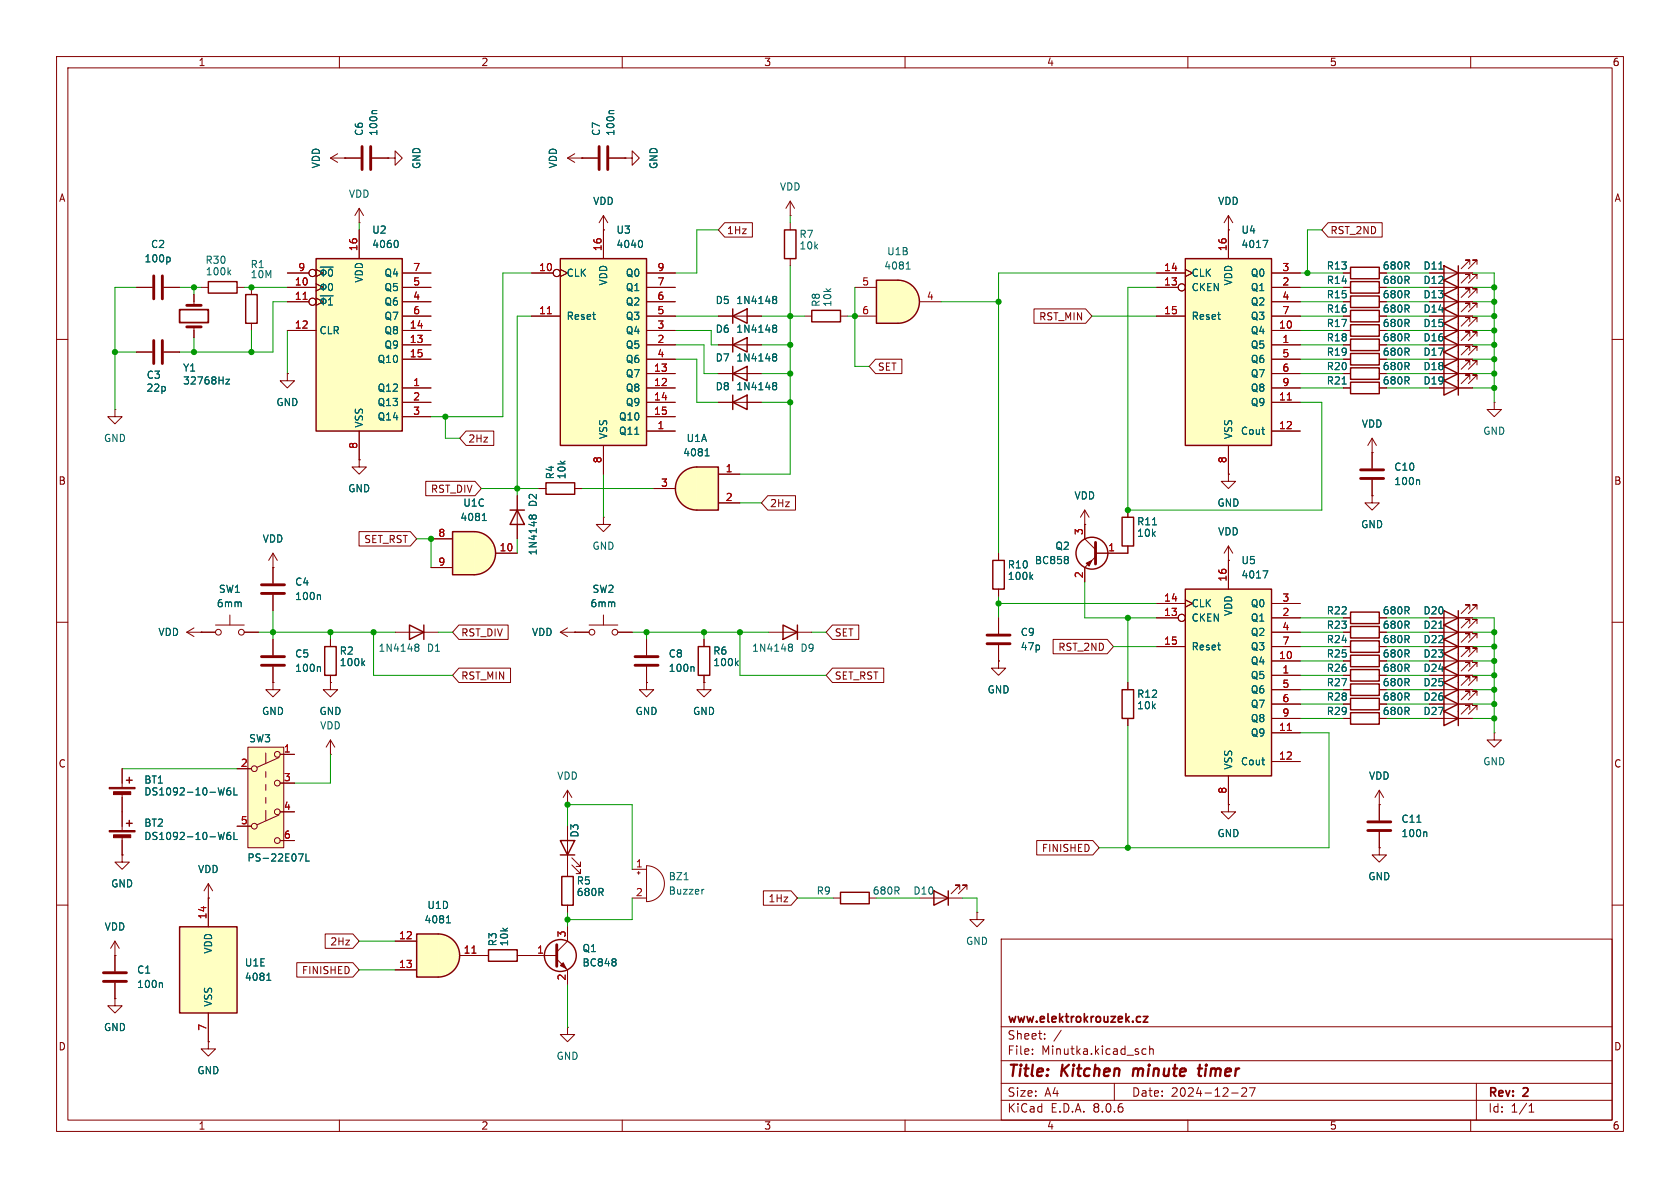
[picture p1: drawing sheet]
<svg xmlns="http://www.w3.org/2000/svg" width="297mm" height="210mm" viewBox="0 0 297 210" stroke-linecap="round" stroke-linejoin="round" font-family="sans-serif">
<g fill="none" stroke="#840000" stroke-width=".18">
<path d="M10 10h277v190h-277zM12 12h273v186h-273zM60 10v2M110 10v2M160 10v2M210 10v2M260 10v2M68.6 27.9h1.2v-1.2l1.3 1.2-1.3 1.3v-1.3M68.6 27.9h.1M217.2 38.1l-.8 1.3M217.2 38.1v2.5M217.2 38.1l.7 1.3"/>
<path d="M10 60h2M142.2 55.9h1.3M148.6 55.9h1.3M217.2 40.6h.1M237.5 48.3h1.3M237.5 53.3h1.3M237.5 58.4h1.3M252.7 48.3h7.6M255.3 53.3h5M255.3 50.8h5M259.8 46.7v-.7h-.7h.7l-1.5 1.5M259.8 51.8v-.7h-.7h.7l-1.5 1.5"/>
<path d="M259.8 49.3v-.8h-.7h.7l-1.5 1.5M261.1 46.7v-.7h-.8h.8l-1.5 1.5M261.1 51.8v-.7h-.8h.8l-1.5 1.5M261.1 49.3v-.8h-.8h.8l-1.5 1.5M285 60h2M237.5 68.6h1.3M242.6 77.5l-.8 1.2M242.6 77.5v5.3M242.6 77.5l.7 1.2M255.3 66h5M255.3 68.6h5M259.8 64.5v-.7h-.7h.7l-1.5 1.5"/>
<path d="M259.8 67.1v-.8h-.7h.7l-1.5 1.5M261.1 64.5v-.7h-.8h.8l-1.5 1.5M261.1 67.1v-.8h-.8h.8l-1.5 1.5M199.4 90.2v1.2M199.4 96.5v1.3M217.2 99.1h.1M217.2 83.8v1.3h1.2l-1.2 1.3-1.3-1.3h1.3M217.2 83.8h.1M217.2 96.5v2.6M217.2 96.5l-.8 1.3M217.2 96.5l.7 1.3M242.6 80h.1"/>
<path d="M242.6 87.6v1.3h1.2l-1.2 1.3-1.3-1.3h1.3M242.6 87.6h.1M242.6 84.8v2.8M10 110h2M237.5 119.4h1.3M255.3 119.4h5M255.3 116.8h5M259.8 117.9v-.8h-.7h.7l-1.5 1.5M259.8 115.3v-.7h-.7h.7l-1.5 1.5M261.1 117.9v-.8h-.8h.8l-1.5 1.5M261.1 115.3v-.7h-.8h.8l-1.5 1.5M285 110h2"/>
<path d="M237.5 121.9h1.3M255.3 121.9h5M255.3 127h5M255.3 124.5h5M259.8 125.5v-.8h-.7h.7l-1.5 1.5M259.8 122.9v-.7h-.7h.7l-1.5 1.5M259.8 120.4v-.8h-.7h.7l-1.5 1.6M261.1 125.5v-.8h-.8h.8l-1.5 1.5M261.1 122.9v-.7h-.8h.8l-1.5 1.5M261.1 120.4v-.8h-.8h.8l-1.5 1.6M264.2 129.5v1.3h1.2l-1.2 1.3-1.3-1.3h1.3M264.2 129.5h.1"/>
<path d="M10 160h2M147.3 158.8h1.3M165.1 158.8h5.1M169.7 157.2v-.7h-.8h.8l-1.6 1.5M170.9 157.2v-.7h-.7h.7l-1.5 1.5M243.8 142.2v2.8M243.8 147.1v2.8M285 160h2M172.7 161.3v1.3h1.3l-1.3 1.2-1.3-1.2h1.3M172.7 161.3h.1M177 166h108v32h-108zM60 198v2"/>
<path d="M110 198v2M160 198v2M177 194.5h108M177 191.5h108M177 187.5h108M177 181.5h108M182.5 186.3v.1M182.5 185.5v.1M184.7 183.6v.1M184.7 182.8v.1M187.6 182.1l-1.3 2M197 191.5v3"/>
<path d="M202.6 185.5l-.4-.1-.3 .3v.4l.1 .2h.6M203.2 185.5l.3-.1 .3 .1 .1 .9M203.2 184.9v1.5M210 198v2M217.7 193.2h1.2M219.5 192.4l.6-.1 .2 .1 .1 .3-.9 1.1h.9M220.9 192.3h1l-.7 1.5M260 198v2M261 191.5v6.5M270.3 196.6h.9M270.3 195.5l.4-.4v1.5"/>
</g>
<path d="M200.4 188.9l-.1 1.3M211.8 188.9h.7M212.1 188.2l-.2 1.7 .1 .2 .3 .1" fill="none" stroke="#840000" stroke-width=".4"/>
<path d="M202.1 179.7h.8l-.8 1h.8" fill="none" stroke="#840000" stroke-width=".3"/>
<g fill="none" stroke="#840000" stroke-width=".25">
<path d="M143.5 54.9h5.1v2h-5.1zM238.8 47.2h5v2.1h-5zM238.8 52.3h5v2.1h-5zM238.8 57.4h5v2h-5zM255.3 47l2.5 1.3-2.5 1.2zM255.3 52.1l2.5 1.2-2.5 1.3zM255.3 49.5l2.5 1.3-2.5 1.3zM257.8 47v7.6M238.8 67.6h5v2h-5zM255.3 64.8l2.5 1.2-2.5 1.3zM255.3 67.3l2.5 1.3-2.5 1.3zM257.8 64.8v5.1"/>
<path d="M198.4 91.4h2v5.1h-2zM238.8 118.4h5v2h-5zM255.3 118.1l2.5 1.3-2.5 1.3zM255.3 115.6l2.5 1.2-2.5 1.3zM257.8 115.6v12.7M238.8 120.9h5v2h-5zM255.3 125.7l2.5 1.3-2.5 1.3zM255.3 123.2l2.5 1.3-2.5 1.2zM255.3 120.7l2.5 1.2-2.5 1.3zM148.6 157.7h5.1v2.1h-5.1zM165.1 157.5l2.5 1.3-2.5 1.2zM167.6 157.5v2.5"/>
</g>
<path d="M240.5 83.1h4.1M240.5 84.6h4.1M241.8 145.3h4.1M241.8 146.8h4.1" fill="none" stroke="#840000" stroke-width=".51"/>
<path d="M254.4 47.6h.7M237.3 67.9h.7M203.7 92.8h.8M250.8 84.8l.2 .2v.7M250.5 145.4h.7M252.1 147.1l.1 .1v.7" fill="none" stroke="#006464" stroke-width=".18"/>
<path d="M209.5 45.7h15.3v33h-15.3z" fill="#ffffc2"/>
<path d="M209.5 45.7h15.3v33h-15.3zM238.8 49.8h5v2h-5z" fill="none" stroke="#840000" stroke-width=".25"/>
<g fill="none" stroke="#840000" stroke-width=".18">
<path d="M204.5 50.8h3.8M204.5 48.3h5M204.5 55.9h5M209.5 47.6l1.3 .7-1.3 .6M217.2 40.6v5.1M224.8 58.4h5.1M224.8 50.8h5.1M224.8 48.3h5.1M224.8 55.9h5.1M224.8 53.3h5.1M237.5 50.8h1.3M217.2 78.7v5.1"/>
<path d="M224.8 61h5.1M224.8 71.1h5.1M224.8 76.2h5.1M224.8 63.5h5.1M224.8 66h5.1M224.8 68.6h5.1M217.2 142.2v1.3h1.2l-1.2 1.3-1.3-1.3h1.3M217.2 142.2h.1"/>
<circle cx="208.9" cy="50.8" r=".63"/>
</g>
<path d="M227.6 70.7h.7" fill="none" stroke="#a90000" stroke-width=".18"/>
<path d="M223.3 42.5h.8l-.5 1.3" fill="none" stroke="#006464" stroke-width=".18"/>
<path d="M158.7 49.5a3.8 3.8 0 0 1 3.8 3.8 3.8 3.8 0 0 1-3.8 3.9z" fill="#ffffc2" stroke="#ffffc2" stroke-width=".18"/>
<path d="M154.9 49.5h3.8v7.7h-3.8z" fill="#ffffc2"/>
<path d="M154.9 49.5h3.8a3.8 3.8 0 0 1 3.8 3.8 3.8 3.8 0 0 1-3.8 3.9h-3.8z" fill="none" stroke="#840000" stroke-width=".25"/>
<path d="M151.1 50.8h3.8M151.1 55.9h3.8M162.6 53.3h3.8" fill="none" stroke="#840000" stroke-width=".18"/>
<path d="M160.2 47.6h.7M160.3 46.6l.3-.3v1.3" fill="none" stroke="#006464" stroke-width=".18"/>
<path d="M209.5 104.1h15.3v33.1h-15.3z" fill="#ffffc2"/>
<path d="M238.8 59.9h5v2.1h-5zM238.8 62.5h5v2h-5zM238.8 65h5v2.1h-5zM209.5 104.1h15.3v33.1h-15.3z" fill="none" stroke="#840000" stroke-width=".25"/>
<g fill="none" stroke="#840000" stroke-width=".18">
<path d="M63.5 39.4h.1M63.5 36.8l-.8 1.3M63.5 36.8v2.6M63.5 36.8l.8 1.3M34.3 52.1v1.9M34.3 57.8v1.9M20.3 72.4v1.3h1.3l-1.3 1.2-1.3-1.2h1.3M20.3 72.4h.1M24.1 62.2h2.8M29 62.2h2.7M237.5 61h1.3M237.5 63.5h1.3"/>
<path d="M237.5 66h1.3M217.2 99.1v5M176.5 116.8v1.3h1.3l-1.3 1.3-1.2-1.3h1.2M176.5 116.8h.1M176.5 109.2v2.8M176.5 114v2.8M204.5 109.2h3.8M204.5 106.7h5M204.5 114.3h5M209.5 106l1.3 .7-1.3 .6M224.8 119.4h5.1M224.8 116.8h5.1"/>
<path d="M224.8 109.2h5.1M224.8 106.7h5.1M224.8 114.3h5.1M224.8 111.8h5.1M217.2 137.2v5M224.8 129.5h5.1M224.8 134.6h5.1M224.8 121.9h5.1M224.8 124.5h5.1M224.8 127h5.1"/>
<circle cx="208.9" cy="109.2" r=".63"/>
</g>
<path d="M227.6 129.1h.7" fill="none" stroke="#a90000" stroke-width=".18"/>
<path d="M39.9 67h.7l-.7 .9h.7M223.3 100.9h.8l-.5 1.3" fill="none" stroke="#006464" stroke-width=".18"/>
<path d="M33 57.8h2.6M33 54h2.6M27.2 60.2v4.1M28.7 60.2v4.1M174.5 112.3h4.1M174.5 113.8h4.1" fill="none" stroke="#840000" stroke-width=".51"/>
<path d="M31.7 54.7h5.1v2.3h-5.1z" fill="none" stroke="#840000" stroke-width=".3"/>
<path d="M55.9 45.7h15.2v30.5h-15.2z" fill="#ffffc2"/>
<g fill="none" stroke="#840000" stroke-width=".25">
<path d="M55.9 45.7h15.2v30.5h-15.2zM238.8 54.9h5v2h-5zM255.3 59.7l2.5 1.3-2.5 1.2zM255.3 57.2l2.5 1.2-2.5 1.3zM255.3 54.6l2.5 1.3-2.5 1.3zM257.8 54.6v10.2M129.5 71.1l2.6-1.2v2.5zM129.5 69.9v2.5M255.3 62.2l2.5 1.3-2.5 1.3zM175.5 99.1h2v5h-2zM123.4 114.3h2.1v5.1h-2.1zM138.4 110.5l2.6 1.3-2.6 1.2z"/>
<path d="M141 110.5v2.5M238.8 115.8h5v2.1h-5zM238.8 110.7h5v2.1h-5zM238.8 108.2h5v2h-5zM238.8 113.3h5v2h-5zM255.3 110.5l2.5 1.3-2.5 1.2zM255.3 108l2.5 1.2-2.5 1.3zM255.3 113l2.5 1.3-2.5 1.3zM257.8 108v7.6M198.4 121.9h2v5.1h-2zM238.8 123.4h5v2.1h-5zM238.8 126h5v2h-5z"/>
<path d="M99.1 148.6h2.5l-1.3 2.5zM99.1 151.1h2.5M99.3 154.9h2v5.1h-2z"/>
<circle cx="193" cy="97.8" r="2.82"/>
<circle cx="99.1" cy="168.9" r="2.82"/>
</g>
<g fill="none" stroke="#840000" stroke-width=".18">
<path d="M50.8 50.8h5.1M50.8 53.3h3.8M50.8 58.4h5.1M50.8 48.3h3.8M55.9 50.2l1.2 .6-1.2 .6M55.9 52.7l1.2 .6-1.2 .7M55.9 47.6l1.2 .7-1.2 .6M63.5 40.6v5.1M71.1 50.8h5.1M71.1 53.3h5.1M71.1 58.4h5.1M71.1 55.9h5.1"/>
<path d="M71.1 48.3h5.1M237.5 55.9h1.3M255.3 58.4h5M255.3 55.9h5M259.8 59.4v-.7h-.7h.7l-1.5 1.5M259.8 56.9v-.8h-.7h.7l-1.5 1.6M259.8 54.4v-.8h-.7h.7l-1.5 1.5M261.1 59.4v-.7h-.8h.8l-1.5 1.5M261.1 56.9v-.8h-.8h.8l-1.5 1.6M261.1 54.4v-.8h-.8h.8l-1.5 1.5M63.5 76.2v5.1M71.1 68.6h5.1"/>
<path d="M71.1 61h5.1M71.1 63.5h5.1M71.1 71.1h5.1M71.1 73.7h5.1M127 71.1h7.6M255.3 61h5M255.3 63.5h5M259.8 62v-.8h-.7h.7l-1.5 1.5M261.1 62v-.8h-.8h.8l-1.5 1.5M264.2 71.1v1.3h1.2l-1.2 1.3-1.3-1.3h1.3M264.2 71.1h.1M63.5 81.3v1.3h1.3l-1.3 1.2-1.3-1.2h1.3"/>
<path d="M63.5 81.3h.1M176.5 97.8v1.3M191.8 92.7h.1M191.8 90.2v5.1l1.9 1.9M191.8 90.2l-.8 1.2M191.8 90.2l.7 1.2M193.7 98.4l-1.9 1.9v2.6M193.7 97.8h5.7M99.1 111.8h5M99.1 111.8l1.2 .7M100.3 111l-1.2 .8M101.6 111.8h.1"/>
<path d="M104.1 110.5h5.1M106.7 108.7v1.8M109.2 111.8h2.6M114.3 113v2.8M114.3 117.9v2.8M124.5 113v1.3M124.5 119.4v1.3M135.9 111.8h7.6M176.5 104.1v1.3M237.5 111.8h1.3M237.5 109.2h1.3M237.5 114.3h1.3"/>
<path d="M237.5 116.8h1.3M252.7 111.8h7.6M255.3 109.2h5M255.3 114.3h5M259.8 110.2v-.7h-.7h.7l-1.5 1.5M259.8 107.7v-.8h-.7h.7l-1.5 1.6M259.8 112.8v-.8h-.7h.7l-1.5 1.5M261.1 110.2v-.7h-.8h.8l-1.5 1.5M261.1 107.7v-.8h-.8h.8l-1.5 1.6M261.1 112.8v-.8h-.8h.8l-1.5 1.5M100.3 139.7l-.7 1.3M100.3 139.7v2.5"/>
<path d="M100.3 139.7l.8 1.3M114.3 120.7v1.2h1.3l-1.3 1.3-1.3-1.3h1.3M114.3 120.7h.1M124.5 120.7v1.2h1.2l-1.2 1.3-1.3-1.3h1.3M124.5 120.7h.1M199.4 120.7v1.2M199.4 127v1.3M237.5 124.5h1.3M237.5 127h1.3M243.8 139.7l-.7 1.3M243.8 139.7v2.5M243.8 139.7l.8 1.3"/>
<path d="M100.3 142.2h.1M100.3 146.1v8.8M101.1 152.9l1.5 1.5v-.7v.7h-.7M101.1 151.6l1.5 1.6v-.8v.8h-.7M111.8 153.7h2.5M111.8 158.8h2.5M112.6 154.3h.6M112.9 154.1v.5M114.3 153a3.2 3.2 0 0 1 3.2 3.2 3.2 3.2 0 0 1-3.2 3.2zM243.8 142.2h.1M243.8 149.9v1.2h1.3l-1.3 1.3-1.2-1.3h1.2M243.8 149.9h.1"/>
<path d="M92.7 168.9h5.7M98.4 169.5l1.9 2v2.5M100.3 160v1.3M100.3 163.8v2.6l-1.9 1.9M100.3 181.6v1.3h1.3l-1.3 1.3-1.2-1.3h1.2M100.3 181.6h.1"/>
<circle cx="55.2" cy="48.3" r=".63"/>
<circle cx="55.2" cy="53.3" r=".63"/>
<circle cx="104.6" cy="111.8" r=".51"/>
<circle cx="108.7" cy="111.8" r=".51"/>
</g>
<g fill="none" stroke="#006464" stroke-width=".18">
<path d="M56.6 52.3h2.3M56.6 47.2h2.3M57.2 47.6v1.2M57.2 50.1v1.3M57.2 52.6v1.3M58.1 53.9h.7M58.1 53l.3-.4v1.3M58.2 50.2l.2-.1a.68 .68 0 0 1 .4 .6 .68 .68 0 0 1-.4 .7 .84 .84 0 0 1-.2-1.2zM58.2 47.6h.2a.68 .68 0 0 1 .4 .6 .68 .68 0 0 1-.4 .6 .84 .84 0 0 1-.2-1.2zM70.1 42.5a.79 .79 0 0 1 0 1.3M136.7 68.1l.1 .1M136.7 67.7l.4-.1 .1 .2 .1 .1-.2 .3"/>
<path d="M136.8 68.2h.3M136.8 68.2h-.1M137.1 68.2l.2 .2-.1 .4-.1 .1-.4-.1M188.8 98.4l.1 .2-.1 .3M188.8 99l.1 .2-.1 .4M122.5 117.8l.2 .2v.7M130.1 117.2l.4 .5M130.5 116.8l-.5 .5M139.5 114.3l.1 .1M139.5 113.9h.4l.1 .1 .1 .2-.2 .2M139.6 114.4h.3M139.6 114.4l-.1 .1"/>
<path d="M139.9 114.4l.2 .2-.1 .4-.1 .1h-.4M182.2 101.9l.4 .5M182.6 101.6l-.5 .5M254.4 111.1h.7M120.9 155.5h.8M124.5 157.2l-.3 .1M108.8 169.5l.1 .2-.1 .3M108.8 170.1l.1 .2-.1 .4"/>
<circle cx="57.2" cy="53.2" r=".48"/>
<circle cx="57.2" cy="48.1" r=".48"/>
<circle cx="57.2" cy="50.7" r=".47"/>
</g>
<path d="M53.6 52.9h.7" fill="none" stroke="#a90000" stroke-width=".18"/>
<path d="M193.7 95.9v3.8M112.3 116.1h4M112.3 117.6h4M98.4 167v3.8" fill="none" stroke="#840000" stroke-width=".51"/>
<g fill="#840000" stroke="#840000" stroke-width=".18">
<path d="M192 99.6l1-.5-.5 1z"/>
<path d="M99.1 170.7l.5-.5 .5 1z"/>
</g>
<path d="M99.1 45.7h15.2v33h-15.2z" fill="#ffffc2"/>
<path d="M99.1 45.7h15.2v33h-15.2zM129.5 55.9l2.6-1.3v2.6zM129.5 54.6v2.6M129.5 59.7v2.5M138.7 40.6h2v5.1h-2zM129.5 61l2.6-1.3v2.5zM129.5 66l2.6-1.2v2.5zM129.5 64.8v2.5" fill="none" stroke="#840000" stroke-width=".25"/>
<g fill="none" stroke="#840000" stroke-width=".18">
<path d="M100.3 27.9h5.4M100.3 27.9l1.3 .8M101.6 27.2l-1.3 .7M102.9 27.9h.1M106.7 38.1v7.6M106.7 38.1l-.8 1.3M106.7 38.1l.7 1.3M107.7 27.9h2.8M110.5 27.9h1.3v-1.2l1.2 1.2-1.2 1.3v-1.3M110.5 27.9h.1M139.7 38.1h.1M139.7 35.6v2.5"/>
<path d="M139.7 39.4v1.2M139.7 35.6l-.8 1.2M139.7 35.6l.8 1.2M94 48.3h3.8M94 55.9h5.1M99.1 47.6l1.2 .7-1.2 .6M106.7 40.6h.1M114.3 48.3h5.1M114.3 55.9h5.1M114.3 58.4h5.1M114.3 53.3h5.1M114.3 50.8h5.1"/>
<path d="M127 55.9h7.6M139.7 45.7v1.3M106.7 78.7v5.1M114.3 76.2h5.1M114.3 68.6h5.1M114.3 66h5.1M114.3 71.1h5.1M114.3 73.7h5.1M114.3 61h5.1M114.3 63.5h5.1M127 66h7.6M127 61h7.6"/>
<circle cx="98.4" cy="48.3" r=".63"/>
</g>
<path d="M96.8 55.5h.7" fill="none" stroke="#a90000" stroke-width=".18"/>
<g fill="none" stroke="#006464" stroke-width=".18">
<path d="M108.5 19.5h-.6l-.2 .2M113.3 42.5a.79 .79 0 0 1 0 1.3M136.7 58h.1M136.7 57.5h.4l.1 .1 .1 .2-.2 .2M136.7 52.5l.4-.1 .1 .1 .1 .2-.2 .2M136.7 52.9h.1M136.8 58h.3M136.8 58l-.1 .1M136.8 52.9h.3M136.8 52.9l-.1 .1M137.1 52.9l.2 .3-.1 .3-.1 .2-.4-.1M137.1 58l.2 .3-.1 .3-.1 .1h-.4"/>
<path d="M136.7 62.6h.4l.1 .1 .1 .2-.2 .2M136.7 63l.1 .1M136.8 63.1h.3M136.8 63.1l-.1 .1M137.1 63.1l.2 .2-.1 .4-.1 .1h-.4"/>
</g>
<path d="M105.9 25.9v4.1M107.4 25.9v4.1" fill="none" stroke="#840000" stroke-width=".51"/>
<path d="M120.5 83.7a3.8 3.8 0 0 1 2.7-1.1v7.6a3.8 3.8 0 0 1-3.5-2.4 3.8 3.8 0 0 1 .8-4.1z" fill="#ffffc2" stroke="#ffffc2" stroke-width=".18"/>
<path d="M123.2 82.6h3.8v7.6h-3.8z" fill="#ffffc2"/>
<path d="M120.5 83.7a3.8 3.8 0 0 1 2.7-1.1h3.8v7.6h-3.8a3.8 3.8 0 0 1-3.5-2.4 3.8 3.8 0 0 1 .8-4.1zM22.4 145.5h1M22.9 145v1.1" fill="none" stroke="#840000" stroke-width=".25"/>
<path d="M115.6 86.4h3.8M127 83.8h3.8M127 88.9h3.8M21.6 143.5v3.3M21.6 147.8v3.3" fill="none" stroke="#840000" stroke-width=".18"/>
<path d="M124.8 79.6l.2-.3v1.3M124.6 80.6h.8M39.7 147.1l-.3 1.3-.3-.9M40.7 147.1l-.4 .1a.86 .86 0 0 0 0 1.2l.5-.1v-.4l-.2-.3-.4 .1-.1 .2M41.4 147.1v1.3h.6" fill="none" stroke="#006464" stroke-width=".18"/>
<g fill="#840000" stroke="#840000" stroke-width=".18">
<path d="M19.3 146.8h4.6v.3h-4.6z"/>
<path d="M20.1 147.6h3v.5h-3z"/>
</g>
<path d="M83.8 94a3.8 3.8 0 0 1 3.8 3.8 3.8 3.8 0 0 1-3.8 3.8z" fill="#ffffc2" stroke="#ffffc2" stroke-width=".18"/>
<path d="M80 94h3.8v7.6h-3.8z" fill="#ffffc2"/>
<path d="M80 94h3.8a3.8 3.8 0 0 1 3.8 3.8 3.8 3.8 0 0 1-3.8 3.8h-3.8zM90.2 90.2h2.5M91.4 90.2l1.3 2.5h-2.5zM96.5 85.3h5.1v2.1h-5.1zM57.4 114.3h2v5.1h-2zM72.4 110.5l2.5 1.3-2.5 1.2zM74.9 110.5v2.5" fill="none" stroke="#840000" stroke-width=".25"/>
<g fill="none" stroke="#840000" stroke-width=".18">
<path d="M48.3 97.8v5.3M48.3 97.8l-.8 1.3M48.3 97.8l.7 1.3M76.2 95.3h3.8M87.6 97.8h3.8M91.4 87.6v7.7M95.2 86.4h1.3M101.6 86.4h1.3M106.7 91.4v1.3h1.2l-1.2 1.3-1.3-1.3h1.3M106.7 91.4h.1M48.3 100.3h.1M48.3 105.2v2.8"/>
<path d="M48.3 113v2.8M48.3 117.9v2.8M58.4 113v1.3M58.4 119.4v1.3M69.8 111.8h7.7M76.2 100.3h3.8M48.3 120.7v1.2h1.2l-1.2 1.3-1.3-1.3h1.3M48.3 120.7h.1M58.4 133.4h.1M58.4 120.7v1.2h1.3l-1.3 1.3-1.3-1.3h1.3M58.4 120.7h.1M58.4 130.8v2.6"/>
<path d="M58.4 130.8l-.7 1.3M58.4 130.8l.8 1.3M20.3 176.5v1.3h1.3l-1.3 1.3-1.3-1.3h1.3M20.3 176.5h.1M20.3 168.9v2.8M20.3 173.7v2.8M36.8 184.2v1.2h1.3l-1.3 1.3-1.2-1.3h1.2M36.8 184.2h.1"/>
</g>
<g fill="none" stroke="#006464" stroke-width=".18">
<path d="M85.3 92h.7M85.4 91.1l.2-.4v1.3M94.1 91.5l-.1 .1M94.1 91.3l-.3-.3-.1 .1-.2 .2 .1 .3M94.1 91.3l.2-.3 .4 .1 .1 .2v.3M94.1 91.3v.2M94.1 91.5v.1M56.5 105.1l.2 .2v.7M56.5 117.8l.2 .2v.7M64.1 117.2l.4 .5M64.5 116.8l-.5 .5M73.5 114.3l.1 .1"/>
<path d="M73.5 113.9h.3l.2 .1 .1 .2-.3 .2M73.6 114.4h.2M73.6 114.4l-.1 .1M73.8 114.4l.3 .2-.1 .4-.2 .1h-.3M28.5 173.7l.2 .2v.7"/>
</g>
<path d="M46.2 103.4h4.1M46.2 104.9h4.1M46.2 116.1h4.1M46.2 117.6h4.1M18.3 172h4.1M18.3 173.5h4.1" fill="none" stroke="#840000" stroke-width=".51"/>
<path d="M31.7 163.8h10.2v15.3h-10.2z" fill="#ffffc2"/>
<path d="M31.7 163.8h10.2v15.3h-10.2z" fill="none" stroke="#840000" stroke-width=".25"/>
<path d="M36.8 158.8h.1M36.8 156.2v7.6M36.8 156.2l-.7 1.3M36.8 156.2l.8 1.3M20.3 168.9h.1M20.3 166.4l-.7 1.2M20.3 166.4v2.5M20.3 166.4l.8 1.2M36.8 179.1v5.1" fill="none" stroke="#840000" stroke-width=".18"/>
<path d="M47.2 173.3h.7M47.3 172.3l.2-.3v1.3" fill="none" stroke="#006464" stroke-width=".18"/>
<path d="M43.8 132.1h6.4v17.8h-6.4z" fill="#ffffc2"/>
<g fill="none" stroke="#840000" stroke-width=".18">
<path d="M50.8 66v1.3h1.3l-1.3 1.3-1.3-1.3h1.3M50.8 66h.1M21.6 135.9v3.3M41.9 135.9h2.5M43.8 132.1h6.4v17.8h-6.4zM47 133.1v1.8M47 136.4v1M47 138.7v1M49.3 133.9l-3.8 1.7M49.5 133.4h2.6M49.5 138.4h2.6M21.6 151.1v1.3h1.3l-1.3 1.3-1.3-1.3h1.3"/>
<path d="M21.6 151.1h.1M21.6 140.2v3.3M41.9 146.1h2.5M47 141v1M47 143.3v1.7M49.3 144.1l-3.8 1.7M49.5 143.5h2.6M49.5 148.6h2.6M85.1 168.9h1.3M91.4 168.9h1.3"/>
<circle cx="45" cy="135.9" r=".51"/>
<circle cx="49" cy="133.4" r=".51"/>
<circle cx="49" cy="138.4" r=".51"/>
<circle cx="45" cy="146.1" r=".51"/>
<circle cx="49" cy="143.5" r=".51"/>
<circle cx="49" cy="148.6" r=".51"/>
</g>
<path d="M39.7 139.3l-.3 1.2-.3-.9M40.7 139.3h-.4a.86 .86 0 0 0 0 1.2l.5-.1v-.4l-.2-.3-.4 .1-.1 .2M41.4 139.3v1.2h.6M52.8 150.9h.8l-.5 1.3M54.1 150.9v1.3h.6" fill="none" stroke="#006464" stroke-width=".18"/>
<g fill="#840000" stroke="#840000" stroke-width=".18">
<path d="M19.3 139.2h4.6v.2h-4.6z"/>
<path d="M20.1 140h3v.5h-3z"/>
</g>
<path d="M22.4 137.9h1M22.9 137.4v1M86.4 167.9h5v2h-5z" fill="none" stroke="#840000" stroke-width=".25"/>
<path d="M77.5 165.1a3.8 3.8 0 0 1 3.8 3.8 3.8 3.8 0 0 1-3.8 3.8z" fill="#ffffc2" stroke="#ffffc2" stroke-width=".18"/>
<path d="M73.7 165.1h3.8v7.6h-3.8z" fill="#ffffc2"/>
<path d="M36.8 49.8h5.1v2h-5.1zM43.4 52.1h2.1v5.1h-2.1zM73.7 165.1h3.8a3.8 3.8 0 0 1 3.8 3.8 3.8 3.8 0 0 1-3.8 3.8h-3.8z" fill="none" stroke="#840000" stroke-width=".25"/>
<g fill="none" stroke="#840000" stroke-width=".18">
<path d="M58.4 27.9l1.3 .8M58.4 27.9h5.4M59.7 27.2l-1.3 .7M61 27.9h.1M65.8 27.9h2.8M68.6 27.9h.1M102.9 27.9h.1M102.9 27.9h2.8M107.7 27.9h2.8M110.5 27.9h.1M128.1 39.4h4.9v2.5h-4.9l-1.1-1.3zM234.8 39.4h9.6v2.5h-9.6l-1.1-1.3z"/>
<path d="M24.1 50.8h2.8M29 50.8h2.7M34.3 52.1v1.2M34.3 58.4v1.3M35.6 50.8h1.2M41.9 50.8h1.3M44.4 50.8v1.3M44.4 57.2v1.2M50.8 50.8h5.1M50.8 48.3h3.8M50.8 58.4h5.1M50.8 53.3h3.8"/>
<path d="M55.9 50.2l1.2 .6-1.2 .6M55.9 52.7l1.2 .6-1.2 .7M55.9 47.6l1.2 .7-1.2 .6M63.5 40.6v5.1M71.1 50.8h5.1M71.1 48.3h5.1M71.1 58.4h5.1M71.1 55.9h5.1M71.1 53.3h5.1M94 48.3h3.8M94 55.9h5.1M99.1 47.6l1.2 .7-1.2 .6"/>
<path d="M106.7 40.6h.1M106.7 40.6v5.1M114.3 50.8h5.1M114.3 48.3h5.1M114.3 58.4h5.1M114.3 55.9h5.1M114.3 53.3h5.1M127 55.9h2.5M132.1 55.9h2.5M182.8 54.6h9.1l1.1 1.3-1.1 1.3h-9.1zM204.5 50.8h3.8M204.5 48.3h5"/>
<path d="M204.5 55.9h5M209.5 47.6l1.3 .7-1.3 .6M217.2 40.6h.1M217.2 40.6v5.1M224.8 50.8h5.1M224.8 48.3h5.1M224.8 58.4h5.1M224.8 55.9h5.1M224.8 53.3h5.1M237.5 50.8h1.3M237.5 48.3h1.3M237.5 58.4h1.3"/>
<path d="M237.5 55.9h1.3M237.5 53.3h1.3M252.7 48.3h2.6M257.8 50.8h2.5M257.8 48.3h2.5M257.8 58.4h2.5M257.8 55.9h2.5M257.8 53.3h2.5M24.1 62.2h2.8M29 62.2h2.7M50.8 66h.1M63.5 76.2v5.1"/>
<path d="M71.1 61h5.1M71.1 71.1h5.1M71.1 63.5h5.1M71.1 68.6h5.1M71.1 73.7h5.1M82.4 76.2h4.9v2.5h-4.9l-1.1-1.2zM106.7 78.7v5.1M114.3 61h5.1M114.3 71.1h5.1M114.3 76.2h5.1M114.3 63.5h5.1M114.3 66h5.1"/>
<path d="M114.3 68.6h5.1M114.3 73.7h5.1M127 61h2.5M127 71.1h2.5M127 66h2.5M132.1 61h2.5M132.1 71.1h2.5M132.1 66h2.5M154.8 63.5h4.6v2.5h-4.6l-1.1-1.2zM217.2 78.7v5.1M224.8 61h5.1M224.8 71.1h5.1"/>
<path d="M224.8 76.2h5.1M224.8 63.5h5.1M224.8 66h5.1M224.8 68.6h5.1M237.5 61h1.3M237.5 63.5h1.3M237.5 66h1.3M237.5 68.6h1.3M257.8 61h2.5M257.8 63.5h2.5M257.8 66h2.5M257.8 68.6h2.5"/>
<path d="M63.5 94h9l1.2 1.3-1.2 1.2h-9zM63.5 81.3h.1M75.3 85.1h8.7l1.1 1.3-1.1 1.2h-8.7zM76.2 95.3h3.8M87.6 97.8h3.8M91.4 87.6v2.6M91.4 92.7v2.6M95.2 86.4h1.3M101.6 86.4h1.3M115.6 86.4h3.8M127 83.8h3.8M127 88.9h3.8"/>
<path d="M135.7 87.6h4.9v2.6h-4.9l-1.1-1.3zM176.5 97.8v1.3M191.8 92.7h.1M191.8 92.7v2.6M199.4 90.2v1.2M199.4 96.5v1.3h-5.7M217.2 99.1h.1M217.2 83.8h.1M217.2 99.1v5M242.6 80h.1M242.6 87.6h.1M242.6 80v2.8"/>
<path d="M242.6 84.8v2.8M33 111.8l1.3 .7M33 111.8h5.1M34.3 111l-1.3 .8M35.6 111.8h.1M38.1 110.5h5.1M40.6 108.7v1.8M43.2 111.8h2.5M48.3 100.3h.1M48.3 100.3v2.8M48.3 105.2v2.8M48.3 113v2.8"/>
<path d="M48.3 117.9v2.8M58.4 113v1.3M58.4 119.4v1.3M76.2 100.3h3.8M81.1 110.5h8.7v2.5h-8.7l-1.1-1.2zM81.1 118.1h9.2v2.6h-9.2l-1.1-1.3zM101.6 111.8h.1M101.6 111.8h2.5M109.2 111.8h2.6M114.3 113v2.8M114.3 117.9v2.8M124.5 113v1.3"/>
<path d="M124.5 119.4v1.3M147.2 118.1h9v2.6h-9l-1.2-1.3zM147.2 110.5h4.6v2.5h-4.6l-1.2-1.2zM176.5 116.8h.1M176.5 104.1v1.3M176.5 109.2v2.8M176.5 114v2.8M186.2 113h9.5l1.1 1.3-1.1 1.3h-9.5zM191.8 100.3v2.6M204.5 109.2h3.8M204.5 114.3h5M204.5 106.7h5"/>
<path d="M209.5 106l1.3 .7-1.3 .6M224.8 111.8h5.1M224.8 109.2h5.1M224.8 114.3h5.1M224.8 119.4h5.1M224.8 116.8h5.1M224.8 106.7h5.1M237.5 111.8h1.3M237.5 109.2h1.3M237.5 114.3h1.3M237.5 119.4h1.3M237.5 116.8h1.3"/>
<path d="M252.7 111.8h2.6M257.8 111.8h2.5M257.8 109.2h2.5M257.8 114.3h2.5M257.8 119.4h2.5M257.8 116.8h2.5M21.6 135.9v2.5M41.9 135.9h2.5M48.3 120.7h.1M49.5 133.4h2.6M49.5 138.4h2.6M58.4 120.7h.1"/>
<path d="M114.3 120.7h.1M124.5 120.7h.1M199.4 120.7v1.2M199.4 127v1.3M217.2 137.2v5M224.8 129.5h5.1M224.8 134.6h5.1M224.8 121.9h5.1M224.8 124.5h5.1M224.8 127h5.1M237.5 121.9h1.3M237.5 124.5h1.3"/>
<path d="M237.5 127h1.3M257.8 121.9h2.5M257.8 124.5h2.5M257.8 127h2.5M21.6 151.1h.1M21.6 141v5.1M21.6 148.6v2.5M36.8 158.8h.1M36.8 158.8v5M41.9 146.1h2.5M49.5 143.5h2.6M49.5 148.6h2.6"/>
<path d="M100.3 146.1v2.5M100.3 151.1v3.8M135 157.5h4.9l1.1 1.3-1.1 1.2h-4.9zM183.3 148.6h9.9l1.1 1.3-1.1 1.2h-9.9zM217.2 142.2h.1M243.8 142.2h.1M243.8 149.9h.1M243.8 142.2v2.8M243.8 147.1v2.8M20.3 176.5h.1M20.3 168.9h.1M20.3 168.9v2.8"/>
<path d="M20.3 173.7v2.8M36.8 179.1v5.1M52.5 170.2h9.9l1.1 1.3-1.1 1.2h-9.9zM57.5 165.1h4.9l1.1 1.3-1.1 1.2h-4.9zM69.8 166.4h3.9M69.8 171.5h3.9M81.3 168.9h5.1M91.4 168.9h7M100.3 160v1.3M100.3 163.8v2.6M100.3 171.5v2.5M36.8 184.2h.1"/>
<circle cx="55.2" cy="48.3" r=".63"/>
<circle cx="55.2" cy="53.3" r=".63"/>
<circle cx="98.4" cy="48.3" r=".63"/>
<circle cx="208.9" cy="50.8" r=".63"/>
<circle cx="38.6" cy="111.8" r=".51"/>
<circle cx="42.7" cy="111.8" r=".51"/>
<circle cx="208.9" cy="109.2" r=".63"/>
</g>
<path d="M53.6 52.9h.7M96.8 55.5h.7M227.6 70.7h.7M227.6 129.1h.7M83.4 168.5h.8" fill="none" stroke="#a90000" stroke-width=".18"/>
<g fill="none" stroke="#006464" stroke-width=".18">
<path d="M66.6 19.5h-.6l-.2 .2M108.5 19.5h-.6l-.2 .2M29.8 45.5l.3 .2v.4l-.3 .2M40.4 48.1l.4 .5M40.8 47.7l-.5 .5M56.6 52.3h2.3M56.6 47.2h2.3M57.2 47.6v1.2M57.2 50.1v1.3M57.2 52.6v1.3M58.1 53.9h.7M58.1 53l.3-.4v1.3"/>
<path d="M58.2 47.6h.2a.68 .68 0 0 1 .4 .6 .68 .68 0 0 1-.4 .6 .84 .84 0 0 1-.2-1.2zM58.2 50.2l.2-.1a.68 .68 0 0 1 .4 .6 .68 .68 0 0 1-.4 .7 .84 .84 0 0 1-.2-1.2zM70.1 42.5a.79 .79 0 0 1 0 1.3M113.3 42.5a.79 .79 0 0 1 0 1.3M136.7 58h.1M136.7 57.5h.4l.1 .1 .1 .2-.2 .2M136.7 52.5l.4-.1 .1 .1 .1 .2-.2 .2M136.7 52.9h.1M136.8 58h.3M136.8 58l-.1 .1M136.8 52.9h.3M136.8 52.9l-.1 .1"/>
<path d="M137.1 52.9l.2 .3-.1 .3-.1 .2-.4-.1M137.1 58l.2 .3-.1 .3-.1 .1h-.4M223.3 42.5h.8l-.5 1.3M254.4 47.6h.7M39.9 67h.7l-.7 .9h.7M124.8 79.6l.2-.3v1.3M136.7 62.6h.4l.1 .1 .1 .2-.2 .2M136.7 67.7l.4-.1 .1 .2 .1 .1-.2 .3M136.7 68.1l.1 .1M136.7 63l.1 .1M136.8 68.2h.3M136.8 68.2h-.1"/>
<path d="M136.8 63.1h.3M136.8 63.1l-.1 .1M137.1 63.1l.2 .2-.1 .4-.1 .1h-.4M137.1 68.2l.2 .2-.1 .4-.1 .1-.4-.1M237.3 67.9h.7M85.3 92h.7M85.4 91.1l.2-.4v1.3M94.1 91.5l-.1 .1M94.1 91.3l-.3-.3-.1 .1-.2 .2 .1 .3M94.1 91.3l.2-.3 .4 .1 .1 .2v.3M94.1 91.3v.2M94.1 91.5v.1"/>
<path d="M124.6 80.6h.8M188.8 98.4l.1 .2-.1 .3M188.8 99l.1 .2-.1 .4M203.7 92.8h.8M250.8 84.8l.2 .2v.7M56.5 105.1l.2 .2v.7M56.5 117.8l.2 .2v.7M64.1 117.2l.4 .5M64.5 116.8l-.5 .5M122.5 117.8l.2 .2v.7M130.1 117.2l.4 .5M130.5 116.8l-.5 .5"/>
<path d="M182.2 101.9l.4 .5M182.6 101.6l-.5 .5M223.3 100.9h.8l-.5 1.3M254.4 111.1h.7M39.7 139.3l-.3 1.2-.3-.9M40.7 139.3h-.4a.86 .86 0 0 0 0 1.2l.5-.1v-.4l-.2-.3-.4 .1-.1 .2M41.4 139.3v1.2h.6M39.7 147.1l-.3 1.3-.3-.9M40.7 147.1l-.4 .1a.86 .86 0 0 0 0 1.2l.5-.1v-.4l-.2-.3-.4 .1-.1 .2M41.4 147.1v1.3h.6M52.8 150.9h.8l-.5 1.3M54.1 150.9v1.3h.6"/>
<path d="M250.5 145.4h.7M252.1 147.1l.1 .1v.7M28.5 173.7l.2 .2v.7M47.2 173.3h.7M47.3 172.3l.2-.3v1.3M78.9 163.1h.7M79 162.2l.3-.3v1.2M108.8 169.5l.1 .2-.1 .3M108.8 170.1l.1 .2-.1 .4"/>
<circle cx="57.1" cy="48.1" r=".48"/>
<circle cx="57.1" cy="53.2" r=".48"/>
<circle cx="57.1" cy="50.7" r=".48"/>
</g>
<path d="M64 25.9v4.1M65.5 25.9v4.1M27.2 48.8v4M28.7 48.8v4" fill="none" stroke="#840000" stroke-width=".51"/>
<g fill="none" stroke="#009600" stroke-width=".18">
<path d="M63.5 39.4v1.2M139.7 38.1v1.3M24.1 50.8h-3.8v21.6M31.7 50.8h3.9M34.3 50.8v1.3M34.3 59.7v2.5M43.2 50.8h7.6M44.4 58.4v3.8M50.8 53.3h-2.5v8.9h-16.6M50.8 58.4v7.6M94 55.9h-2.6v31.7M94 48.3h-5.1v25.4h-12.7"/>
<path d="M119.4 55.9h7.6M119.4 58.4h6.3v2.6h1.3M127 40.6h-3.8v7.7h-3.8M134.6 55.9h7.6M139.7 47v36.8h-8.9M149.9 55.9h1.2M151.1 50.8v14h2.6M166.4 53.3h10.1M193 55.9h11.5M204.5 48.3h-28v49.5M204.5 50.8h-5.1v39.4h34.3v-19.1h-3.8M229.9 55.9h7.6"/>
<path d="M229.9 48.3h7.6M229.9 53.3h7.6M229.9 58.4h7.6M229.9 50.8h7.6M233.7 40.6h-2.6v7.7M245.1 55.9h7.6M245.1 48.3h7.6M245.1 53.3h7.6M245.1 58.4h7.6M245.1 50.8h7.6M260.3 48.3h3.9v22.8M260.3 55.9h3.9"/>
<path d="M260.3 53.3h3.9M260.3 58.4h3.9M260.3 50.8h3.9M20.3 62.2h3.8M78.7 73.7v3.8h2.6M119.4 63.5h3.8v7.6h3.8M119.4 61h5.1v5h2.5M134.6 66h5.1M134.6 61h5.1M134.6 71.1h5.1M229.9 63.5h7.6M229.9 66h7.6"/>
<path d="M229.9 68.6h7.6M229.9 61h7.6M245.1 63.5h7.6M245.1 66h7.6M245.1 68.6h7.6M245.1 61h7.6M260.3 63.5h3.9M260.3 66h3.9M260.3 68.6h3.9M260.3 61h3.9M73.7 95.3h2.5v5M85.1 86.4h10.1"/>
<path d="M91.4 95.3v2.5M102.9 86.4h12.7M106.7 83.8v7.6M130.8 88.9h3.8M45.7 111.8h24.1M48.3 108v5M58.4 111.8v1.2M66 111.8v7.6h14M77.5 111.8h2.5M111.8 111.8h24.1M114.3 111.8v1.2M124.5 111.8v1.2"/>
<path d="M130.8 111.8v7.6h15.2M143.5 111.8h2.5M176.5 105.4v3.8M176.5 106.7h28M191.8 102.9v6.3h12.7M196.8 114.3h7.7M199.4 109.2v11.5M229.9 114.3h7.6M229.9 116.8h7.6M229.9 119.4h7.6M229.9 111.8h7.6M229.9 109.2h7.6"/>
<path d="M245.1 114.3h7.6M245.1 116.8h7.6M245.1 119.4h7.6M245.1 111.8h7.6M245.1 109.2h7.6M260.3 109.2h3.9v20.3M260.3 114.3h3.9M260.3 116.8h3.9M260.3 119.4h3.9M260.3 111.8h3.9M21.6 135.9h20.3M58.4 133.4v5h-6.3"/>
<path d="M199.4 128.3v21.6M229.9 121.9h7.6M229.9 124.5h7.6M229.9 127h7.6M229.9 129.5h5v20.4h-40.6M245.1 121.9h7.6M245.1 124.5h7.6M245.1 127h7.6M260.3 121.9h3.9M260.3 124.5h3.9M260.3 127h3.9M100.3 146.1v-3.9h11.5v11.5"/>
<path d="M111.8 158.8v3.8h-11.5M141 158.8h6.3M154.9 158.8h7.7M170.2 158.8h2.5v2.5M63.5 166.4h6.3M63.5 171.5h6.3M100.3 161.3v2.5M100.3 174v7.6"/>
</g>
<g fill="#009600" stroke="#009600" stroke-width=".18">
<circle cx="264.2" cy="50.8" r=".46"/>
<circle cx="199.4" cy="90.2" r=".46"/>
<circle cx="231.1" cy="48.3" r=".46"/>
<circle cx="151.1" cy="55.9" r=".46"/>
<circle cx="176.5" cy="53.3" r=".46"/>
<circle cx="199.4" cy="109.2" r=".46"/>
<circle cx="176.5" cy="106.7" r=".46"/>
<circle cx="264.2" cy="116.8" r=".46"/>
<circle cx="264.2" cy="114.3" r=".46"/>
<circle cx="264.2" cy="111.8" r=".46"/>
<circle cx="264.2" cy="66" r=".46"/>
<circle cx="264.2" cy="68.6" r=".46"/>
<circle cx="139.7" cy="66" r=".46"/>
<circle cx="139.7" cy="61" r=".46"/>
<circle cx="139.7" cy="55.9" r=".46"/>
<circle cx="199.4" cy="149.9" r=".46"/>
<circle cx="264.2" cy="61" r=".46"/>
<circle cx="264.2" cy="63.5" r=".46"/>
<circle cx="264.2" cy="58.4" r=".46"/>
<circle cx="264.2" cy="53.3" r=".46"/>
<circle cx="264.2" cy="55.9" r=".46"/>
<circle cx="264.2" cy="121.9" r=".46"/>
<circle cx="264.2" cy="124.5" r=".46"/>
<circle cx="264.2" cy="119.4" r=".46"/>
<circle cx="264.2" cy="127" r=".46"/>
<circle cx="100.3" cy="142.2" r=".46"/>
<circle cx="100.3" cy="162.6" r=".46"/>
<circle cx="114.3" cy="111.8" r=".46"/>
<circle cx="130.8" cy="111.8" r=".46"/>
<circle cx="124.5" cy="111.8" r=".46"/>
<circle cx="139.7" cy="71.1" r=".46"/>
<circle cx="78.7" cy="73.7" r=".46"/>
<circle cx="91.4" cy="86.4" r=".46"/>
<circle cx="76.2" cy="95.3" r=".46"/>
<circle cx="66" cy="111.8" r=".46"/>
<circle cx="58.4" cy="111.8" r=".46"/>
<circle cx="48.3" cy="111.8" r=".46"/>
<circle cx="34.3" cy="50.8" r=".46"/>
<circle cx="34.3" cy="62.2" r=".46"/>
<circle cx="20.3" cy="62.2" r=".46"/>
<circle cx="44.4" cy="50.8" r=".46"/>
<circle cx="44.4" cy="62.2" r=".46"/>
</g>
<g font-size="2.8" fill="#840000">
<text x="178" y="190.9">Title:</text>
<text x="187.7" y="190.9">Kitchen</text>
<text x="201.1" y="190.9">minute</text>
<text x="213.5" y="190.9">timer</text>
</g>
<g font-size="2.1" fill="#840000">
<text x="178" y="184">Sheet:</text>
<text x="178" y="181.2">www.elektrokrouzek.cz</text>
<text x="178" y="186.7">File:</text>
<text x="184.1" y="186.7">Minutka.kicad_sch</text>
<text x="178" y="196.9">KiCad</text>
<text x="178" y="194.1">Size:</text>
<text x="184.7" y="194.1">A4</text>
<text x="185.7" y="196.9">E.D.A.</text>
<text x="193.3" y="196.9">8.0.6</text>
<text x="200" y="194.1">Date:</text>
<text x="207" y="194.1">2024-12-27</text>
<text x="263" y="194.3">Rev:</text>
<text x="263" y="196.9">Id:</text>
<text x="267.1" y="196.9">1/1</text>
<text x="269.4" y="194.3">2</text>
</g>
<g font-size="1.8" fill="#840000">
<text x="35" y="11.9">1</text>
<text x="85" y="11.9">2</text>
<text x="135" y="11.9">3</text>
<text x="185" y="11.9">4</text>
<text x="235" y="11.9">5</text>
<text x="285" y="11.9">6</text>
<text x="10.3" y="35.9">A</text>
<text x="285.3" y="35.9">A</text>
<text x="128.4" y="41.6">1Hz</text>
<text x="235.1" y="41.6">RST_2ND</text>
<text x="244.4" y="47.9">680R</text>
<text x="244.4" y="52.9">680R</text>
<text x="244.4" y="50.4">680R</text>
<text x="251.5" y="52.9">D13</text>
<text x="251.5" y="50.4">D12</text>
<text x="183.6" y="56.8">RST_MIN</text>
<text x="244.4" y="58">680R</text>
<text x="244.4" y="55.5">680R</text>
<text x="251.5" y="58">D15</text>
<text x="251.5" y="55.5">D14</text>
<text x="155.1" y="65.7">SET</text>
<text x="244.4" y="60.6">680R</text>
<text x="244.4" y="63.1">680R</text>
<text x="244.4" y="65.6">680R</text>
<text x="251.5" y="65.6">D18</text>
<text x="251.5" y="60.6">D16</text>
<text x="251.5" y="63.1">D17</text>
<text x="244.4" y="68.2">680R</text>
<text x="251.5" y="68.2">D19</text>
<text x="82.7" y="78.4">2Hz</text>
<text x="10.3" y="85.9">B</text>
<text x="76.1" y="87.3">RST_DIV</text>
<text x="136" y="89.9">2Hz</text>
<text x="285.3" y="85.9">B</text>
<text x="64.3" y="96.2">SET_RST</text>
<text x="81.4" y="112.7">RST_DIV</text>
<text x="147.5" y="112.7">SET</text>
<text x="244.4" y="111.4">680R</text>
<text x="244.4" y="108.8">680R</text>
<text x="244.4" y="113.9">680R</text>
<text x="251.5" y="108.8">D20</text>
<text x="251.5" y="113.9">D22</text>
<text x="187" y="115.3">RST_2ND</text>
<text x="244.4" y="119">680R</text>
<text x="244.4" y="116.4">680R</text>
<text x="251.5" y="119">D24</text>
<text x="251.5" y="116.4">D23</text>
<text x="81.4" y="120.3">RST_MIN</text>
<text x="147.5" y="120.3">SET_RST</text>
<text x="244.4" y="121.5">680R</text>
<text x="244.4" y="124.1">680R</text>
<text x="251.5" y="124.1">D26</text>
<text x="251.5" y="121.5">D25</text>
<text x="244.4" y="126.6">680R</text>
<text x="251.5" y="126.6">D27</text>
<text x="10.3" y="135.9">C</text>
<text x="285.3" y="135.9">C</text>
<text x="184.1" y="150.8">FINISHED</text>
<text x="135.8" y="159.7">1Hz</text>
<text x="58.3" y="167.3">2Hz</text>
<text x="53.3" y="172.4">FINISHED</text>
<text x="10.3" y="185.9">D</text>
<text x="285.3" y="185.9">D</text>
<text x="35" y="199.9">1</text>
<text x="85" y="199.9">2</text>
<text x="135" y="199.9">3</text>
<text x="185" y="199.9">4</text>
<text x="235" y="199.9">5</text>
<text x="285" y="199.9">6</text>
</g>
<g font-size="1.8" fill="#006464">
<text x="56.7" y="29.9" transform="rotate(-90 56.7 29.9)">VDD</text>
<text x="64.4" y="24.1" transform="rotate(-90 64.4 24.1)">C6</text>
<text x="66.9" y="24.1" transform="rotate(-90 66.9 24.1)">100n</text>
<text x="74.5" y="30" transform="rotate(-90 74.5 30)">GND</text>
<text x="98.7" y="29.9" transform="rotate(-90 98.7 29.9)">VDD</text>
<text x="106.3" y="24.1" transform="rotate(-90 106.3 24.1)">C7</text>
<text x="108.8" y="24.1" transform="rotate(-90 108.8 24.1)">100n</text>
<text x="116.4" y="30" transform="rotate(-90 116.4 30)">GND</text>
<text x="61.6" y="35.2">VDD</text>
<text x="137.8" y="33.9">VDD</text>
<text x="65.7" y="41.5">U2</text>
<text x="104.8" y="36.4">VDD</text>
<text x="108.9" y="41.5">U3</text>
<text x="215.3" y="36.4">VDD</text>
<text x="219.4" y="41.5">U4</text>
<text x="25.4" y="46.6">100p</text>
<text x="26.6" y="44">C2</text>
<text x="36.2" y="46.8">R30</text>
<text x="44.2" y="47.6">R1</text>
<text x="65.7" y="44">4060</text>
<text x="108.9" y="44">4040</text>
<text x="141.2" y="42.3">R7</text>
<text x="141.2" y="44.3">10k</text>
<text x="156.2" y="47.9">4081</text>
<text x="156.7" y="45.3">U1B</text>
<text x="219.4" y="44">4017</text>
<text x="234.5" y="47.9">R13</text>
<text x="251.5" y="47.9">D11</text>
<text x="36.3" y="48.9">100k</text>
<text x="44.2" y="49.4">10M</text>
<text x="64.4" y="50.1" transform="rotate(-90 64.4 50.1)">VDD</text>
<text x="67.9" y="51.7">Q5</text>
<text x="67.9" y="49.1">Q4</text>
<text x="100.1" y="49.1">CLK</text>
<text x="107.5" y="50.6" transform="rotate(-90 107.5 50.6)">VDD</text>
<text x="110.5" y="51.7">Q1</text>
<text x="110.5" y="49.1">Q0</text>
<text x="126.4" y="53.9">D5</text>
<text x="130.1" y="53.9">1N4148</text>
<text x="210.6" y="51.7">CKEN</text>
<text x="210.6" y="49.1">CLK</text>
<text x="218" y="50.6" transform="rotate(-90 218 50.6)">VDD</text>
<text x="221" y="51.7">Q1</text>
<text x="221" y="49.1">Q0</text>
<text x="234.5" y="52.9">R15</text>
<text x="234.5" y="50.4">R14</text>
<text x="56.4" y="59.3">CLR</text>
<text x="67.9" y="59.3">Q8</text>
<text x="67.9" y="54.2">Q6</text>
<text x="67.9" y="56.7">Q7</text>
<text x="100.1" y="56.7">Reset</text>
<text x="110.5" y="59.3">Q4</text>
<text x="110.5" y="56.7">Q3</text>
<text x="110.5" y="54.2">Q2</text>
<text x="126.4" y="59">D6</text>
<text x="130.1" y="59">1N4148</text>
<text x="145.1" y="54.3" transform="rotate(-90 145.1 54.3)">R8</text>
<text x="147.2" y="54.3" transform="rotate(-90 147.2 54.3)">10k</text>
<text x="210.6" y="56.7">Reset</text>
<text x="221" y="59.3">Q4</text>
<text x="221" y="54.2">Q2</text>
<text x="221" y="56.7">Q3</text>
<text x="234.5" y="58">R17</text>
<text x="234.5" y="55.5">R16</text>
<text x="32.3" y="65.9">Y1</text>
<text x="66.7" y="64.4">Q10</text>
<text x="67.9" y="61.8">Q9</text>
<text x="110.5" y="61.8">Q5</text>
<text x="110.5" y="64.4">Q6</text>
<text x="126.4" y="64.1">D7</text>
<text x="130.1" y="64.1">1N4148</text>
<text x="221" y="61.8">Q5</text>
<text x="221" y="64.4">Q6</text>
<text x="234.5" y="60.6">R18</text>
<text x="234.5" y="63.1">R19</text>
<text x="234.5" y="65.6">R20</text>
<text x="25.8" y="69.4">22p</text>
<text x="25.8" y="67.2">C3</text>
<text x="32.3" y="68.2">32768Hz</text>
<text x="48.8" y="72">GND</text>
<text x="66.7" y="69.4">Q12</text>
<text x="66.7" y="72">Q13</text>
<text x="110.5" y="69.4">Q8</text>
<text x="110.5" y="66.9">Q7</text>
<text x="110.5" y="72">Q9</text>
<text x="126.4" y="69.2">D8</text>
<text x="130.1" y="69.2">1N4148</text>
<text x="221" y="72">Q9</text>
<text x="221" y="66.9">Q7</text>
<text x="221" y="69.4">Q8</text>
<text x="234.5" y="68.2">R21</text>
<text x="64.4" y="75.7" transform="rotate(-90 64.4 75.7)">VSS</text>
<text x="66.7" y="74.5">Q14</text>
<text x="107.5" y="77.7" transform="rotate(-90 107.5 77.7)">VSS</text>
<text x="109.3" y="77.1">Q11</text>
<text x="109.3" y="74.5">Q10</text>
<text x="218" y="77.7" transform="rotate(-90 218 77.7)">VSS</text>
<text x="219.3" y="77.1">Cout</text>
<text x="240.7" y="75.8">VDD</text>
<text x="262.1" y="77.1">GND</text>
<text x="18.3" y="78.3">GND</text>
<text x="120.7" y="80.9">4081</text>
<text x="121.3" y="78.3">U1A</text>
<text x="246.4" y="83.4">C10</text>
<text x="61.5" y="87.2">GND</text>
<text x="81.8" y="89.8">U1C</text>
<text x="95.1" y="89.7" transform="rotate(-90 95.1 89.7)">D2</text>
<text x="98.1" y="84.8" transform="rotate(-90 98.1 84.8)">R4</text>
<text x="100.2" y="84.8" transform="rotate(-90 100.2 84.8)">10k</text>
<text x="189.9" y="88.5">VDD</text>
<text x="215.1" y="89.8">GND</text>
<text x="246.4" y="86">100n</text>
<text x="81.3" y="92.3">4081</text>
<text x="200.9" y="95.1">10k</text>
<text x="200.9" y="93.1">R11</text>
<text x="215.3" y="94.8">VDD</text>
<text x="240.5" y="93.6">GND</text>
<text x="46.3" y="96.1">VDD</text>
<text x="95.1" y="98.3" transform="rotate(-90 95.1 98.3)">1N4148</text>
<text x="104.6" y="97.4">GND</text>
<text x="178.1" y="100.7">R10</text>
<text x="182.8" y="99.9">BC858</text>
<text x="186.5" y="97.4">Q2</text>
<text x="219.4" y="99.9">U5</text>
<text x="38.2" y="107.5">6mm</text>
<text x="38.6" y="105">SW1</text>
<text x="52.1" y="103.7">C4</text>
<text x="52.1" y="106.3">100n</text>
<text x="104.3" y="107.5">6mm</text>
<text x="104.6" y="105">SW2</text>
<text x="178.1" y="102.7">100k</text>
<text x="210.6" y="107.5">CLK</text>
<text x="219.4" y="102.5">4017</text>
<text x="221" y="107.5">Q0</text>
<text x="27.9" y="112.6">VDD</text>
<text x="93.9" y="112.6">VDD</text>
<text x="180.3" y="112.6">C9</text>
<text x="210.6" y="110.1">CKEN</text>
<text x="218" y="109" transform="rotate(-90 218 109)">VDD</text>
<text x="221" y="110.1">Q1</text>
<text x="221" y="112.6">Q2</text>
<text x="234.5" y="111.4">R23</text>
<text x="234.5" y="108.8">R22</text>
<text x="234.5" y="113.9">R24</text>
<text x="251.5" y="111.4">D21</text>
<text x="52.1" y="116.4">C5</text>
<text x="52.1" y="119">100n</text>
<text x="60" y="115.9">R2</text>
<text x="60" y="118">100k</text>
<text x="66.8" y="115.4">1N4148</text>
<text x="75.4" y="115.4">D1</text>
<text x="118.1" y="116.4">C8</text>
<text x="118.1" y="119">100n</text>
<text x="126" y="115.9">R6</text>
<text x="126" y="118">100k</text>
<text x="132.9" y="115.4">1N4148</text>
<text x="141.4" y="115.4">D9</text>
<text x="180.3" y="115.2">47p</text>
<text x="210.6" y="115.2">Reset</text>
<text x="221" y="117.7">Q4</text>
<text x="221" y="115.2">Q3</text>
<text x="234.5" y="119">R26</text>
<text x="234.5" y="116.4">R25</text>
<text x="174.5" y="122.8">GND</text>
<text x="200.9" y="125.6">10k</text>
<text x="200.9" y="123.5">R12</text>
<text x="221" y="120.2">Q5</text>
<text x="221" y="122.8">Q6</text>
<text x="221" y="125.3">Q7</text>
<text x="234.5" y="121.5">R27</text>
<text x="234.5" y="124.1">R28</text>
<text x="43.9" y="131.4">SW3</text>
<text x="46.2" y="126.6">GND</text>
<text x="56.4" y="126.6">GND</text>
<text x="56.5" y="129.1">VDD</text>
<text x="112.3" y="126.6">GND</text>
<text x="122.4" y="126.6">GND</text>
<text x="221" y="130.4">Q9</text>
<text x="221" y="127.9">Q8</text>
<text x="234.5" y="126.6">R29</text>
<text x="218" y="136.1" transform="rotate(-90 218 136.1)">VSS</text>
<text x="219.3" y="135.5">Cout</text>
<text x="262.1" y="135.5">GND</text>
<text x="25.4" y="138.7">BT1</text>
<text x="25.4" y="140.8">DS1092-10-W6L</text>
<text x="98.4" y="138">VDD</text>
<text x="241.9" y="138">VDD</text>
<text x="25.4" y="146.3">BT2</text>
<text x="25.4" y="148.7">DS1092-10-W6L</text>
<text x="102.5" y="148.2" transform="rotate(-90 102.5 148.2)">D3</text>
<text x="215.1" y="148.2">GND</text>
<text x="247.7" y="148.2">100n</text>
<text x="247.7" y="145.6">C11</text>
<text x="34.9" y="154.5">VDD</text>
<text x="43.6" y="152.5">PS-22E07L</text>
<text x="118.1" y="155.8">BZ1</text>
<text x="241.8" y="155.8">GND</text>
<text x="19.6" y="157.1">GND</text>
<text x="75.5" y="160.9">U1D</text>
<text x="101.9" y="156.6">R5</text>
<text x="101.9" y="158.6">680R</text>
<text x="118.1" y="158.3">Buzzer</text>
<text x="144.3" y="158.3">R9</text>
<text x="154.2" y="158.3">680R</text>
<text x="161.4" y="158.3">D10</text>
<text x="18.4" y="164.7">VDD</text>
<text x="74.9" y="163.4">4081</text>
<text x="88" y="167.4" transform="rotate(-90 88 167.4)">R3</text>
<text x="90" y="167.4" transform="rotate(-90 90 167.4)">10k</text>
<text x="170.7" y="167.2">GND</text>
<text x="24.1" y="172.3">C1</text>
<text x="37.7" y="168.7" transform="rotate(-90 37.7 168.7)">VDD</text>
<text x="43.2" y="171">U1E</text>
<text x="43.2" y="173.6">4081</text>
<text x="102.9" y="171">BC848</text>
<text x="102.9" y="168.5">Q1</text>
<text x="24.1" y="174.9">100n</text>
<text x="37.7" y="178.1" transform="rotate(-90 37.7 178.1)">VSS</text>
<text x="18.3" y="182.5">GND</text>
<text x="34.8" y="190.1">GND</text>
<text x="98.3" y="187.6">GND</text>
</g>
<g font-size="1.8" fill="#a90000">
<text x="63.2" y="44.5" transform="rotate(-90 63.2 44.5)">16</text>
<text x="106.4" y="44.5" transform="rotate(-90 106.4 44.5)">16</text>
<text x="216.9" y="44.5" transform="rotate(-90 216.9 44.5)">16</text>
<text x="52" y="50.5">10</text>
<text x="52" y="53.1">11</text>
<text x="52.6" y="48">9</text>
<text x="73" y="53.1">4</text>
<text x="73" y="50.5">5</text>
<text x="73" y="48">7</text>
<text x="95.2" y="48">10</text>
<text x="116.1" y="53.1">6</text>
<text x="116.1" y="50.5">7</text>
<text x="116.1" y="48">9</text>
<text x="152.3" y="50.5">5</text>
<text x="163.8" y="53.1">4</text>
<text x="205.7" y="50.5">13</text>
<text x="205.7" y="48">14</text>
<text x="226.6" y="50.5">2</text>
<text x="226.6" y="48">3</text>
<text x="226.6" y="53.1">4</text>
<text x="52" y="58.2">12</text>
<text x="72.3" y="58.2">14</text>
<text x="73" y="55.6">6</text>
<text x="95.2" y="55.6">11</text>
<text x="116.1" y="58.2">3</text>
<text x="116.1" y="55.6">5</text>
<text x="152.3" y="55.6">6</text>
<text x="205.7" y="55.6">15</text>
<text x="226" y="58.2">10</text>
<text x="226.6" y="55.6">7</text>
<text x="72.3" y="60.7">13</text>
<text x="72.3" y="63.2">15</text>
<text x="115.5" y="65.8">13</text>
<text x="116.1" y="60.7">2</text>
<text x="116.1" y="63.2">4</text>
<text x="226.6" y="60.7">1</text>
<text x="226.6" y="63.2">5</text>
<text x="226.6" y="65.8">6</text>
<text x="73" y="68.3">1</text>
<text x="73" y="70.9">2</text>
<text x="115.5" y="68.3">12</text>
<text x="115.5" y="70.9">14</text>
<text x="226" y="70.9">11</text>
<text x="226.6" y="68.3">9</text>
<text x="73" y="73.4">3</text>
<text x="115.5" y="73.4">15</text>
<text x="116.1" y="75.9">1</text>
<text x="226" y="75.9">12</text>
<text x="63.2" y="79.4" transform="rotate(-90 63.2 79.4)">8</text>
<text x="106.4" y="82" transform="rotate(-90 106.4 82)">8</text>
<text x="128.2" y="83.6">1</text>
<text x="216.9" y="82" transform="rotate(-90 216.9 82)">8</text>
<text x="116.8" y="86.1">3</text>
<text x="128.2" y="88.6">2</text>
<text x="77.4" y="95">8</text>
<text x="191.5" y="94.7" transform="rotate(-90 191.5 94.7)">3</text>
<text x="77.4" y="100.1">9</text>
<text x="88.2" y="97.5">10</text>
<text x="195.8" y="97.5">1</text>
<text x="191.5" y="102.3" transform="rotate(-90 191.5 102.3)">2</text>
<text x="205.7" y="106.4">14</text>
<text x="216.9" y="102.9" transform="rotate(-90 216.9 102.9)">16</text>
<text x="226.6" y="106.4">3</text>
<text x="205.7" y="109">13</text>
<text x="226.6" y="109">2</text>
<text x="226.6" y="111.5">4</text>
<text x="205.7" y="114">15</text>
<text x="226" y="116.6">10</text>
<text x="226.6" y="119.1">1</text>
<text x="226.6" y="114">7</text>
<text x="226.6" y="121.7">5</text>
<text x="226.6" y="124.2">6</text>
<text x="226" y="129.3">11</text>
<text x="226.6" y="126.7">9</text>
<text x="42.5" y="135.6">2</text>
<text x="50.1" y="133.1">1</text>
<text x="226" y="134.4">12</text>
<text x="50.1" y="138.2">3</text>
<text x="50.1" y="143.3">4</text>
<text x="216.9" y="140.4" transform="rotate(-90 216.9 140.4)">8</text>
<text x="42.5" y="145.8">5</text>
<text x="50.1" y="148.3">6</text>
<text x="112.3" y="153.4">1</text>
<text x="112.3" y="158.5">2</text>
<text x="36.6" y="162.6" transform="rotate(-90 36.6 162.6)">14</text>
<text x="70.4" y="166.1">12</text>
<text x="100.1" y="165.8" transform="rotate(-90 100.1 165.8)">3</text>
<text x="70.4" y="171.2">13</text>
<text x="81.9" y="168.7">11</text>
<text x="94.9" y="168.7">1</text>
<text x="100.1" y="173.4" transform="rotate(-90 100.1 173.4)">2</text>
<text x="36.6" y="182.3" transform="rotate(-90 36.6 182.3)">7</text>
</g>
</svg>
